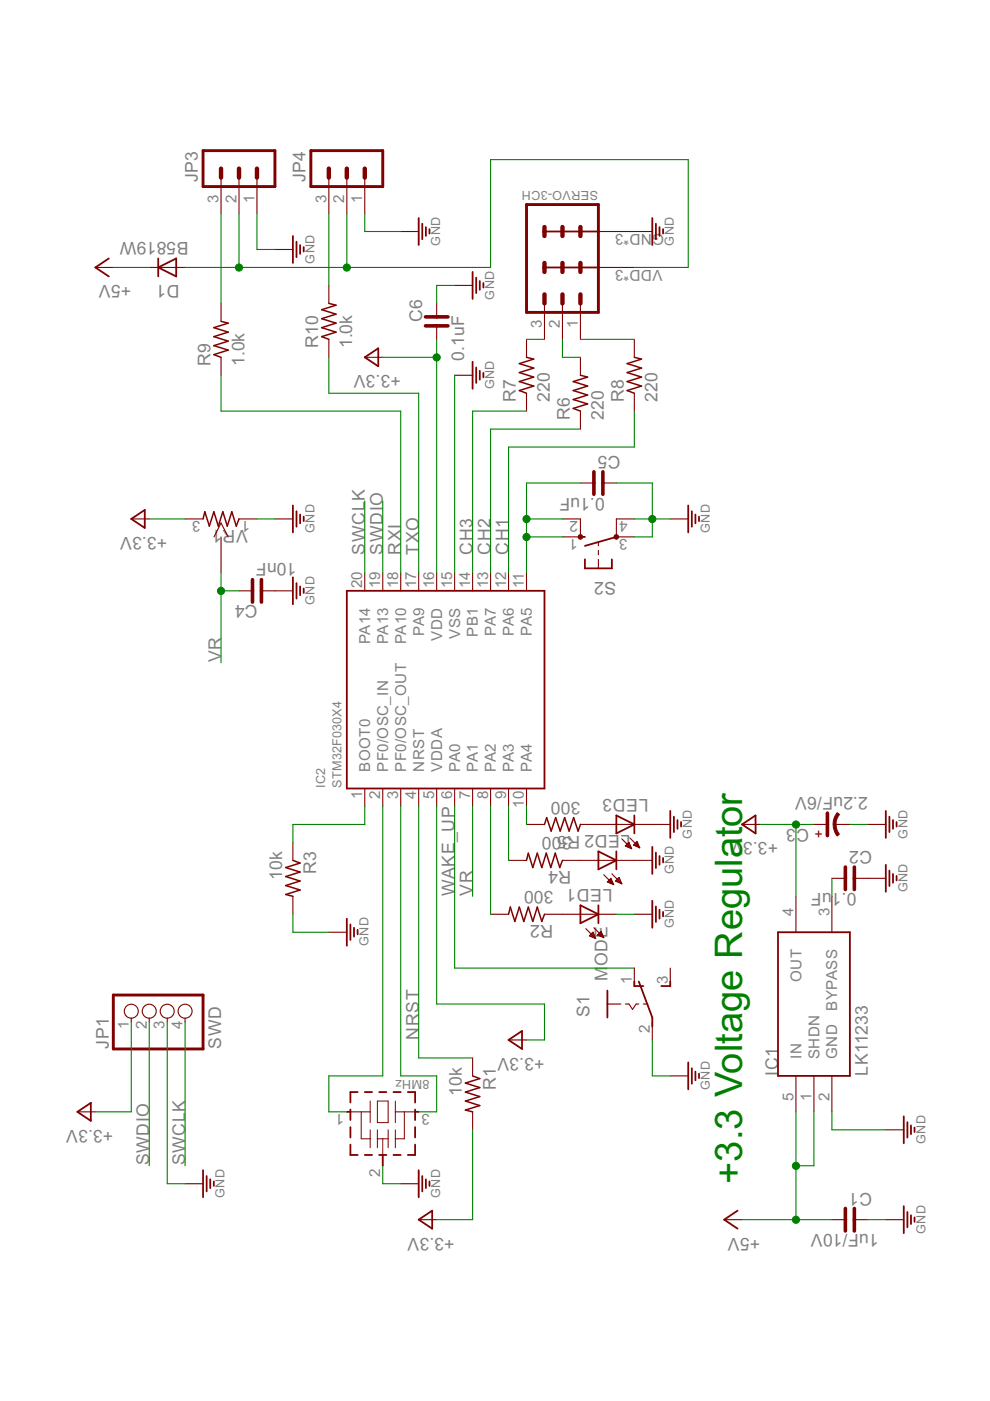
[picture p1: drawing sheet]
<svg xmlns="http://www.w3.org/2000/svg" width="210mm" height="297mm" viewBox="0 0 210 297" stroke-linecap="round" stroke-linejoin="round" font-family="sans-serif">
<g fill="none" stroke="#800000" stroke-width=".21">
<path d="M74.3 235.7h4.2M76.6 235.7v5.7h1.9M78.5 233.4v4.6M78.5 239.5v3.9M80 233.4h2.3v4.6h-2.3zM80 239.5v3.9M82.3 239.5v3.9M83.8 233.4v4.6M83.8 239.5v3.9M83.8 235.7h4.2M85.7 235.7v5.7h-1.9M80 241.4h2.3"/>
<path d="M81.2 241.4v3.5"/>
</g>
<g fill="none" stroke="#800000" stroke-width=".38">
<path d="M23.1 54.8l-2.9 1.9 2.9 1.9M33.5 56.7l3.9-1.9v3.8zM33.5 54.8v3.8M62.1 50v5.8M62.9 51.2v3.3M63.6 52v1.8M64.4 52.4v.9M88.8 46.2v5.7M89.5 47.4v3.3M90.3 48.2v1.8M91.1 48.6v.9M100.2 57.7v5.7"/>
<path d="M101 58.9v3.2M101.7 59.6v1.8M115.4 49.1h11.5M115.4 56.7h11.5M138.3 46.2v5.7M139.1 47.4v3.3M139.8 48.2v1.8M140.6 48.6v.9M77.3 75.8l2.9-1.9v3.8zM100.2 76.7v5.7M101 77.9v3.3M101.7 78.6v1.9"/>
<path d="M102.5 60v1M102.5 79.1v.9M27.8 110l2.9-1.9v3.8zM62.1 107.2v5.7M62.9 108.4v3.3M63.6 109.1v1.9M64.4 109.5v1M123.1 113.8h.9M124 118.6v1.9h5.7v-1.9M130.7 113.8l-6.7 1.9M145.9 107.2v5.7M146.7 108.4v3.3"/>
<path d="M147.4 109.1v1.9M148.2 109.5v1M62.1 122.4v5.7M62.9 123.6v3.3M63.6 124.3v1.9M64.4 124.8v.9M73.5 125.3h41.9v41.9h-41.9zM130.7 172.9l3.8 1.9-3.8 1.9zM134.5 172.9v3.8M138.3 179.6v5.7M142.1 171.9v5.8M142.9 173.1v3.3"/>
<path d="M143.6 173.9v1.8M144.4 174.3v.9M160.2 176.7l-2.9-1.9 2.9-1.9v3.8M187.8 171.9v5.8M188.6 173.1v3.3M189.3 173.9v1.8M190.1 174.3v.9M73.5 194.8v5.7M74.3 196v3.3M75.1 196.7v1.9M75.8 197.1v1M123.1 191.9l3.8 1.9-3.8 1.9z"/>
<path d="M126.9 180.5l3.8 1.9-3.8 1.9zM126.9 191.9v3.8M130.7 180.5v3.8M138.3 191v5.7M139.1 180.8v3.2M139.1 192.2v3.3M139.8 181.5v1.8M139.8 192.9v1.9M140.6 181.9v1M140.6 193.3v1M165 197.7h15.2v30.4h-15.2zM187.8 183.4v5.7"/>
<path d="M188.6 184.6v3.3M189.3 185.3v1.9M190.1 185.7v1M128.8 210v5.7M134.5 208.1v1h1.9M135.4 208.1l2.9 7.6v1.9M142.1 208.1v1h-1.9M16.4 235.7l2.9-1.9v3.8zM73.5 235.7h.8M74.3 235.2v2.3M74.3 239v2.2M75.8 231.5h-1.5v2.3"/>
<path d="M77.3 231.5h1.6M80.4 231.5h1.5M83.4 231.5h1.6M86.5 231.5h1.5v2.3M88 235.7h.8M88 235.2v2.3M88 239v2.2M107.8 220.5l2.9-1.9v3.8zM145.9 225.3v5.7M146.7 226.5v3.3M147.4 227.2v1.8M148.2 227.6v1"/>
<path d="M191.6 236.7v5.7M192.4 237.9v3.3M193.1 238.6v1.9M193.9 239.1v.9M43.1 248.1v5.7M43.8 249.3v3.3M44.6 250v1.9M45.3 250.5v.9M74.3 242.7v2.2h1.5M77.3 244.9h1.6M80.4 244.9h1.5M81.2 244.9v2.3"/>
<path d="M83.4 244.9h1.6M88 242.7v2.2h-1.5M88.8 258.6l2.8-1.9v3.8zM88.8 248.1v5.7M89.5 249.3v3.3M90.3 250v1.9M91.1 250.5v.9M156.4 256.7l-2.9 1.9 2.9 1.9M191.6 255.7v5.8M192.4 257v3.2M193.1 257.7v1.8M193.9 258.1v1"/>
</g>
<path d="M46.9 68.1l1.5 .4-3.1 1 3.1 .9-3.1 1 3.1 .9-3.1 1 3.1 .9-3.1 1 1.6 .6M69.7 64.3l1.5 .4-3 1 3 .9-3 1 3 .9-3 1 3 .9-3 1 1.5 .5M111.6 75.8l1.6 .3-3.1 1 3.1 .9-3.1 1 3.1 .9-3.1 1 3.1 1-3.1 .9 1.5 .6M123.1 79.6l1.5 .3-3.1 1 3.1 1-3.1 .9 3.1 1-3.1 .9 3.1 .9-3.1 1 1.6 .6M134.5 75.8l1.5 .3-3 1 3 .9-3 1 3 .9-3 1 3 1-3 .9 1.5 .6M43.1 110l.3-1.5 1 3 .9-3 1 3 .9-3 1 3 .9-3 1 3 .6-1.5M115.4 174.8l.5-1.4 1 2.8 .9-2.8 1 2.8 .9-2.8 1 2.8 .9-2.8 1 2.8 .5-1.4M62.1 182.4l1.5 .6-3 .9 3 1-3 .9 3 1-3 .9 3 1-3 1 1.5 .3M107.8 193.8l.4-1.5 1 3.1 .9-3.1 1 3.1 .9-3.1 1 3.1 .9-3.1 1 3.1 .5-1.6M111.6 182.4l.4-1.5 1 3 .9-3 1 3 .9-3 1 3 .9-3 1 3 .6-1.5M100.2 228.1l1.5 .6-3 .9 3 1-3 .9 3 1-3 .9 3 1-3 1 1.5 .3" fill="none" stroke="#800000" stroke-width=".32"/>
<g fill="none" stroke="#800000" stroke-width=".23">
<path d="M46.9 37.7v7.6M50.7 37.7v7.6M54.5 37.7v7.6M69.7 37.7v7.6M73.5 37.7v7.6M77.3 37.7v7.6M20.2 56.7h3.8M31.6 56.7h7.6M58.3 52.9h3.8M85 49.1h3.8M126.9 56.7h7.6M126.9 49.1h11.4"/>
<path d="M46.9 64.3v3.8M46.9 75.8v3.8M69.7 60.5v3.8M69.7 71.9v3.9M77.3 75.8h3.9M92.6 64.3v2.9M92.6 69.1v2.8M96.4 79.6h3.8M96.4 60.5h3.8M111.6 71.9v3.9M115.4 64.3v7.6M119.3 64.3v7.6"/>
<path d="M123.1 64.3v7.6M123.1 75.8v3.8M134.5 71.9v3.9M111.6 83.4v3.8M123.1 87.2v3.8M134.5 83.4v3.8M27.8 110h3.8M39.2 110h3.9M45.4 113.8l1.5-2.9 1.5 2.9M46.9 113.8v7.7M50.7 110h3.8M58.3 110h3.8"/>
<path d="M119.3 110h3.8v3.8h-3.8M123.1 102.4h2.8M126.9 114.8v.9M126.9 116.7v.9M126.9 118.6v1.9M127.8 102.4h2.9M134.5 110h-3.8v3.8h3.8M142.1 110h3.8M50.7 125.3h2.8M55.4 125.3h6.7M77.3 121.5v3.8M81.2 121.5v3.8"/>
<path d="M85 121.5v3.8M88.8 121.5v3.8M92.6 121.5v3.8M96.4 121.5v3.8M100.2 121.5v3.8M104 121.5v3.8M107.8 121.5v3.8M111.6 121.5v3.8M62.1 178.6v3.8M77.3 167.2v3.8M81.2 167.2v3.8M85 167.2v3.8"/>
<path d="M88.8 167.2v3.8M92.6 167.2v3.8M96.4 167.2v3.8M100.2 167.2v3.8M104 167.2v3.8M107.8 167.2v3.8M111.6 174.8h3.8M111.6 167.2v3.8M123.1 174.8h19M131.8 177.8l2.1 2.1M132.6 179.4l.7-.8 .6 1.3zM132.6 179.3v.1"/>
<path d="M132.8 179.1v.4M133 178.9v.6M133.2 178.8v.8M133.4 178.7v1M133.5 177.7l2.1 2M133.6 179.2v.6M133.8 179.6v.3M134.3 179.2l.8-.8 .5 1.3zM134.4 179.1v.1M134.6 178.9v.4M134.8 178.7v.7M135 178.5v1"/>
<path d="M135.2 178.7v.8M135.4 179.1v.5M135.6 179.6v.1M157.3 174.8h3.8M172.6 174.8h2.8M177 174.8h3.2M177 174.8h.1M184 174.8h3.8M62.1 190v3.8M69.7 197.7h3.8M104 193.8h3.8M107.8 182.4h3.8"/>
<path d="M115.4 193.8h15.3M119.3 182.4h19M124.2 196.9l2.1 2.1M125.1 198.2v.3M125.3 198v.6M125.5 197.8v.8M125.7 197.7v1M125.7 197.7l-.7 .7 1.3 .6M125.7 197.7l.6 1.3M125.9 196.7l2.1 2.1M125.9 198.1v.7M126.1 198.5v.4"/>
<path d="M126.7 198.2l1.3 .6M126.7 198.2l.7-.7 .6 1.3M126.7 198.2h.1M126.9 198v.3M127.1 197.8v.6M127.3 197.6v.9M127.5 197.6v1M127.7 198v.6M127.9 198.5v.2M128 185.5l2.1 2.1M128.8 187l.7-.8 .6 1.4zM128.9 186.9v.1"/>
<path d="M129.1 186.7v.4M129.3 186.5v.7M129.5 186.3v1M129.6 186.5v.8M129.7 185.3l2.1 2.1M129.9 187v.4M130 187.4v.1M130.6 186.6v.3M130.8 186.4v.5M131 186.2v.8M131.2 186.1v1M131.3 186l-.8 .8 1.3 .6"/>
<path d="M131.3 186l.5 1.4M131.4 186.4v.8M131.6 186.9v.4M131.8 187.4h.1M134.5 193.8h3.8M168.8 190v7.7M176.4 190v7.7M176.4 186.2h2.8M181.1 186.2h6.7M27.8 215.9v.8M31.6 215.9v.8M35.5 215.9v.8"/>
<path d="M39.2 215.9v.8M128.8 212.9h2.8M132.6 212.9h.7l.8 1.1 .8-1.1h.5M134.5 205.3v3.8M136.4 212.9h1M138.3 216.7v3.8M142.1 205.3v3.8M16.4 235.7h3.8M100.2 224.3v3.8M100.2 235.7v3.8M107.8 220.5h3.8M142.1 228.1h3.8"/>
<path d="M168.8 228.1v7.6M172.6 228.1v7.6M176.4 228.1v7.6M187.8 239.5h3.8M39.2 251h3.9M85 251h3.8M88.8 258.6h3.8M153.5 258.6h3.8M176.4 258.6h2.8M181.1 258.6h2.9M187.8 258.6h3.8"/>
<circle cx="27.8" cy="214.4" r="1.48"/>
<circle cx="31.6" cy="214.4" r="1.48"/>
<circle cx="35.5" cy="214.4" r="1.48"/>
<circle cx="39.2" cy="214.4" r="1.48"/>
</g>
<path d="M90.2 69.1h4.8M90.2 67.2h4.8M125.9 100v4.8M127.8 100v4.8M53.5 122.9v4.8M55.4 122.9v4.8M175.4 172.4v4.8M179.2 183.8v4.8M181.1 183.8v4.8M179.2 256.2v4.8M181.1 256.2v4.8" fill="none" stroke="#800000" stroke-width=".76"/>
<g fill="#800000" stroke="#800000" stroke-width=".21">
<path d="M177.5 172.3l.5 .4-.6 1.2-.2 .9h-.6l.2-1.3z" fill-rule="evenodd"/>
<path d="M176.7 174.8h.6l.1 .9 .6 1.2-.5 .3-.6-1.1z" fill-rule="evenodd"/>
<circle cx="130.7" cy="113.8" r=".5"/>
<circle cx="123.1" cy="113.8" r=".5"/>
</g>
<path d="M43.1 31.9h15.2v7.7h-15.2zM65.9 31.9h15.3v7.7h-15.3zM111.6 43.4h15.3v22.8h-15.3zM24 211h19.1v11.4h-19.1z" fill="none" stroke="#800000" stroke-width=".61"/>
<g fill="none" stroke="#800000" stroke-width=".93">
<path d="M46.9 35.8v1.9M50.7 35.8v1.9M54.5 35.8v1.9M69.7 35.8v1.9M73.5 35.8v1.9M77.3 35.8v1.9M115.4 48.1v1.9M115.4 55.8v1.9M119.3 48.1v1.9M119.3 55.8v1.9M123.1 48.1v1.9M123.1 55.8v1.9"/>
<path d="M115.4 62.4v1.9M119.3 62.4v1.9M123.1 62.4v1.9"/>
</g>
<g fill="none" stroke="#008000" stroke-width=".23">
<path d="M24 56.7h7.6M39.2 56.7h64.8v-22.9h41.9v22.9h-11.4M46.9 45.3v19M50.7 45.3v11.4M54.5 45.3v7.6h3.8M69.7 45.3v15.2M73.5 45.3v11.4M77.3 45.3v3.8h7.7M46.9 79.6v7.6h38.1v34.3M69.7 75.8v7.6h19.1v38.1M81.2 75.8h11.4M92.6 71.9v49.6"/>
<path d="M96.4 60.5h-3.8v3.8M96.4 79.6v41.9M111.6 71.9h3.8M119.3 71.9v3.9h3.8M123.1 71.9h11.4M111.6 87.2h-11.4v34.3M123.1 91h-19.1v30.5M134.5 87.2v7.6h-26.7v26.7M31.6 110h7.6M54.5 110h3.8M77.3 106.2v15.3M81.2 106.2v15.3"/>
<path d="M111.6 110h7.7M111.6 113.8h7.7M123.1 102.4h-11.5v19.1M130.7 102.4h7.6v11.4h-3.8M134.5 110h7.6M46.9 121.5v19M46.9 125.3h3.8M77.3 171v3.8h-15.2v3.8M81.2 171v57.1h-11.5v7.6h3.8M85 171v57.1h7.6v7.6h-3.8M88.8 171v53.3h11.4M92.6 171v41.9h22.8v7.6h-3.8"/>
<path d="M96.4 171v34.3h38.1M100.2 171v19M104 171v22.8M107.8 171v11.4M111.6 171v3.8M161.1 174.8h11.5M168.8 174.8v15.2M180.2 174.8h3.8M62.1 193.8v3.9h7.6M130.7 193.8h3.8M176.4 186.2v3.8M27.8 216.7v19h-7.6"/>
<path d="M31.6 216.7v30.5M35.5 216.7v34.3h3.7M39.2 216.7v30.5M100.2 239.5v19.1h-7.6M138.3 220.5v7.6h3.8M168.8 235.7v22.9M172.6 235.7v11.5h-3.8M176.4 235.7v3.8h11.4M81.2 247.2v3.8h3.8M157.3 258.6h19.1M184 258.6h3.8"/>
</g>
<g fill="#008000" stroke="#008000" stroke-width=".21">
<circle cx="168.8" cy="174.8" r=".76"/>
<circle cx="92.6" cy="75.8" r=".76"/>
<circle cx="168.8" cy="258.6" r=".76"/>
<circle cx="168.8" cy="247.2" r=".76"/>
<circle cx="46.9" cy="125.3" r=".76"/>
<circle cx="111.6" cy="113.9" r=".76"/>
<circle cx="111.6" cy="110" r=".76"/>
<circle cx="50.7" cy="56.7" r=".76"/>
<circle cx="73.5" cy="56.7" r=".76"/>
<circle cx="138.3" cy="110" r=".76"/>
</g>
<text font-size="9" fill="#008000" x="157.3" y="251" transform="rotate(-90 157.3 251)">+3.3 Voltage Regulator</text>
<g font-size="4.2" fill="#808080">
<text x="41.9" y="38.6" transform="rotate(-90 41.9 38.6)">JP3</text>
<text x="64.8" y="38.6" transform="rotate(-90 64.8 38.6)">JP4</text>
<text x="39.9" y="51.3" transform="rotate(-180 39.9 51.3)">B5819W</text>
<text x="27.8" y="60.5" transform="rotate(-180 27.8 60.5)">+5V</text>
<text x="38" y="60.5" transform="rotate(-180 38 60.5)">D1</text>
<text x="89.5" y="68.3" transform="rotate(-90 89.5 68.3)">C6</text>
<text x="44.6" y="77.6" transform="rotate(-90 44.6 77.6)">R9</text>
<text x="51.8" y="77.7" transform="rotate(-90 51.8 77.7)">1.0k</text>
<text x="67.5" y="73.8" transform="rotate(-90 67.5 73.8)">R10</text>
<text x="74.7" y="73.8" transform="rotate(-90 74.7 73.8)">1.0k</text>
<text x="98.4" y="76.5" transform="rotate(-90 98.4 76.5)">0.1uF</text>
<text x="85" y="79.6" transform="rotate(-180 85 79.6)">+3.3V</text>
<text x="109.4" y="85.2" transform="rotate(-90 109.4 85.2)">R7</text>
<text x="116.6" y="85.3" transform="rotate(-90 116.6 85.3)">220</text>
<text x="120.8" y="89" transform="rotate(-90 120.8 89)">R6</text>
<text x="128" y="89.1" transform="rotate(-90 128 89.1)">220</text>
<text x="132.2" y="85.2" transform="rotate(-90 132.2 85.2)">R8</text>
<text x="139.4" y="85.3" transform="rotate(-90 139.4 85.3)">220</text>
<text x="131.6" y="96.7" transform="rotate(-180 131.6 96.7)">C5</text>
<text x="128.2" y="105.6" transform="rotate(-180 128.2 105.6)">0.1uF</text>
<text x="35.4" y="113.8" transform="rotate(-180 35.4 113.8)">+3.3V</text>
<text x="52.5" y="112.3" transform="rotate(-180 52.5 112.3)">VR1</text>
<text x="62.9" y="119.5" transform="rotate(-180 62.9 119.5)">10nF</text>
<text x="77.3" y="117.6" transform="rotate(-90 77.3 117.6)">SWCLK</text>
<text x="81.2" y="117.6" transform="rotate(-90 81.2 117.6)">SWDIO</text>
<text x="85" y="117.6" transform="rotate(-90 85 117.6)">RXI</text>
<text x="88.8" y="117.6" transform="rotate(-90 88.8 117.6)">TXO</text>
<text x="100.2" y="117.6" transform="rotate(-90 100.2 117.6)">CH3</text>
<text x="104" y="117.6" transform="rotate(-90 104 117.6)">CH2</text>
<text x="107.8" y="117.6" transform="rotate(-90 107.8 117.6)">CH1</text>
<text x="130.6" y="123.4" transform="rotate(-180 130.6 123.4)">S2</text>
<text x="54.6" y="128.3" transform="rotate(-180 54.6 128.3)">C4</text>
<text x="46.9" y="140.4" transform="rotate(-90 46.9 140.4)">VR</text>
<text x="123.1" y="170" transform="rotate(-180 123.1 170)">300</text>
<text x="137.5" y="169.5" transform="rotate(-180 137.5 169.5)">LED3</text>
<text x="184" y="169.1" transform="rotate(-180 184 169.1)">2.2uF/6V</text>
<text x="133.7" y="177.1" transform="rotate(-180 133.7 177.1)">LED2 R3500</text>
<text x="165" y="178.6" transform="rotate(-180 165 178.6)">+3.3V</text>
<text x="171.6" y="175.7" transform="rotate(-180 171.6 175.7)">C3</text>
<text x="67" y="185.4" transform="rotate(-90 67 185.4)">R3</text>
<text x="121.1" y="184.7" transform="rotate(-180 121.1 184.7)">R4</text>
<text x="184.9" y="180.5" transform="rotate(-180 184.9 180.5)">C2</text>
<text x="59.8" y="186.6" transform="rotate(-90 59.8 186.6)">10k</text>
<text x="96.4" y="190" transform="rotate(-90 96.4 190)">WAKE_UP</text>
<text x="100.2" y="190" transform="rotate(-90 100.2 190)">VR</text>
<text x="117.3" y="188.9" transform="rotate(-180 117.3 188.9)">300</text>
<text x="129.8" y="188.5" transform="rotate(-180 129.8 188.5)">LED1</text>
<text x="176.3" y="189.4" transform="rotate(-180 176.3 189.4)">uF</text>
<text x="181.6" y="189.4" transform="rotate(-180 181.6 189.4)">0.1</text>
<text x="117.3" y="196.1" transform="rotate(-180 117.3 196.1)">R2</text>
<text x="128.8" y="208.1" transform="rotate(-90 128.8 208.1)">M</text>
<text x="128.8" y="204.8" transform="rotate(-90 128.8 204.8)">ODE</text>
<text x="125" y="215.7" transform="rotate(-90 125 215.7)">S1</text>
<text x="88.8" y="220.4" transform="rotate(-90 88.8 220.4)">NRST</text>
<text x="23.1" y="222.3" transform="rotate(-90 23.1 222.3)">JP1</text>
<text x="46.9" y="222.3" transform="rotate(-90 46.9 222.3)">SWD</text>
<text x="115.4" y="224.3" transform="rotate(-180 115.4 224.3)">+3.3V</text>
<text x="165" y="226.9" transform="rotate(-90 165 226.9)">C1</text>
<text x="97.9" y="232.3" transform="rotate(-90 97.9 232.3)">10k</text>
<text x="105.1" y="231.1" transform="rotate(-90 105.1 231.1)">R1</text>
<text x="165" y="228.1" transform="rotate(-90 165 228.1)">I</text>
<text x="184" y="228.1" transform="rotate(-90 184 228.1)">LK11233</text>
<text x="24" y="239.5" transform="rotate(-180 24 239.5)">+3.3V</text>
<text x="31.6" y="247.1" transform="rotate(-90 31.6 247.1)">SWDIO</text>
<text x="39.3" y="247.1" transform="rotate(-90 39.3 247.1)">SWCLK</text>
<text x="184.9" y="252.9" transform="rotate(-180 184.9 252.9)">C1</text>
<text x="96.4" y="262.4" transform="rotate(-180 96.4 262.4)">+3.3V</text>
<text x="161.2" y="262.4" transform="rotate(-180 161.2 262.4)">+5V</text>
<text x="186.3" y="261.7" transform="rotate(-180 186.3 261.7)">1uF/10V</text>
</g>
<g font-size="3.6" fill="#808080">
<text x="46.3" y="43" transform="rotate(-90 46.3 43)">3</text>
<text x="50.1" y="43" transform="rotate(-90 50.1 43)">2</text>
<text x="54" y="43" transform="rotate(-90 54 43)">1</text>
<text x="69.2" y="43" transform="rotate(-90 69.2 43)">3</text>
<text x="73" y="43" transform="rotate(-90 73 43)">2</text>
<text x="76.8" y="43" transform="rotate(-90 76.8 43)">1</text>
<text x="138.2" y="49.6" transform="rotate(-180 138.2 49.6)">ND*3</text>
<text x="140.8" y="49.6" transform="rotate(-180 140.8 49.6)">G</text>
<text x="140.5" y="57.2" transform="rotate(-180 140.5 57.2)">VDD*3</text>
<text x="114.9" y="69.6" transform="rotate(-90 114.9 69.6)">3</text>
<text x="118.7" y="69.6" transform="rotate(-90 118.7 69.6)">2</text>
<text x="122.5" y="69.6" transform="rotate(-90 122.5 69.6)">1</text>
<text x="42.5" y="110.6" transform="rotate(-180 42.5 110.6)">3</text>
<text x="53" y="110.6" transform="rotate(-180 53 110.6)">1</text>
<text x="122.5" y="110.6" transform="rotate(-180 122.5 110.6)">2</text>
<text x="133" y="110.6" transform="rotate(-180 133 110.6)">4</text>
<text x="122.5" y="114.4" transform="rotate(-180 122.5 114.4)">1</text>
<text x="133" y="114.4" transform="rotate(-180 133 114.4)">3</text>
<text x="76.8" y="124.7" transform="rotate(-90 76.8 124.7)">20</text>
<text x="80.6" y="124.7" transform="rotate(-90 80.6 124.7)">19</text>
<text x="84.4" y="124.7" transform="rotate(-90 84.4 124.7)">18</text>
<text x="88.2" y="124.7" transform="rotate(-90 88.2 124.7)">17</text>
<text x="92.1" y="124.7" transform="rotate(-90 92.1 124.7)">16</text>
<text x="95.9" y="124.7" transform="rotate(-90 95.9 124.7)">15</text>
<text x="99.7" y="124.7" transform="rotate(-90 99.7 124.7)">14</text>
<text x="103.5" y="124.7" transform="rotate(-90 103.5 124.7)">13</text>
<text x="107.3" y="124.7" transform="rotate(-90 107.3 124.7)">12</text>
<text x="111.1" y="124.7" transform="rotate(-90 111.1 124.7)">11</text>
<text x="78.5" y="136.6" transform="rotate(-90 78.5 136.6)">PA14</text>
<text x="82.3" y="136.6" transform="rotate(-90 82.3 136.6)">PA13</text>
<text x="86.1" y="136.6" transform="rotate(-90 86.1 136.6)">PA10</text>
<text x="89.9" y="134.8" transform="rotate(-90 89.9 134.8)">PA9</text>
<text x="93.7" y="135.8" transform="rotate(-90 93.7 135.8)">VDD</text>
<text x="97.5" y="135.4" transform="rotate(-90 97.5 135.4)">VSS</text>
<text x="101.3" y="135" transform="rotate(-90 101.3 135)">PB1</text>
<text x="105.2" y="134.8" transform="rotate(-90 105.2 134.8)">PA7</text>
<text x="109" y="134.8" transform="rotate(-90 109 134.8)">PA6</text>
<text x="112.8" y="134.8" transform="rotate(-90 112.8 134.8)">PA5</text>
<text x="78.5" y="163.6" transform="rotate(-90 78.5 163.6)">BOOT0</text>
<text x="82.3" y="163.6" transform="rotate(-90 82.3 163.6)">PF0/OSC_IN</text>
<text x="86.1" y="163.6" transform="rotate(-90 86.1 163.6)">PF0/OSC_OUT</text>
<text x="89.9" y="163.6" transform="rotate(-90 89.9 163.6)">NRST</text>
<text x="93.7" y="163.6" transform="rotate(-90 93.7 163.6)">VDDA</text>
<text x="97.5" y="163.6" transform="rotate(-90 97.5 163.6)">PA0</text>
<text x="101.3" y="163.6" transform="rotate(-90 101.3 163.6)">PA1</text>
<text x="105.2" y="163.6" transform="rotate(-90 105.2 163.6)">PA2</text>
<text x="109" y="163.6" transform="rotate(-90 109 163.6)">PA3</text>
<text x="112.8" y="163.6" transform="rotate(-90 112.8 163.6)">PA4</text>
<text x="76.8" y="169.5" transform="rotate(-90 76.8 169.5)">1</text>
<text x="80.6" y="169.5" transform="rotate(-90 80.6 169.5)">2</text>
<text x="84.4" y="169.5" transform="rotate(-90 84.4 169.5)">3</text>
<text x="88.2" y="169.5" transform="rotate(-90 88.2 169.5)">4</text>
<text x="92.1" y="169.5" transform="rotate(-90 92.1 169.5)">5</text>
<text x="95.9" y="169.5" transform="rotate(-90 95.9 169.5)">6</text>
<text x="99.7" y="169.5" transform="rotate(-90 99.7 169.5)">7</text>
<text x="103.5" y="169.5" transform="rotate(-90 103.5 169.5)">8</text>
<text x="107.3" y="169.5" transform="rotate(-90 107.3 169.5)">9</text>
<text x="111.1" y="171.3" transform="rotate(-90 111.1 171.3)">10</text>
<text x="168.2" y="194.1" transform="rotate(-90 168.2 194.1)">4</text>
<text x="175.9" y="194.1" transform="rotate(-90 175.9 194.1)">3</text>
<text x="134" y="208.5" transform="rotate(-90 134 208.5)">1</text>
<text x="141.6" y="208.5" transform="rotate(-90 141.6 208.5)">3</text>
<text x="169.9" y="208.2" transform="rotate(-90 169.9 208.2)">OUT</text>
<text x="177.5" y="214.3" transform="rotate(-90 177.5 214.3)">BYPASS</text>
<text x="27.3" y="218.2" transform="rotate(-90 27.3 218.2)">1</text>
<text x="31.1" y="218.2" transform="rotate(-90 31.1 218.2)">2</text>
<text x="34.9" y="218.2" transform="rotate(-90 34.9 218.2)">3</text>
<text x="38.7" y="218.2" transform="rotate(-90 38.7 218.2)">4</text>
<text x="137.8" y="219" transform="rotate(-90 137.8 219)">2</text>
<text x="169.9" y="224.6" transform="rotate(-90 169.9 224.6)">IN</text>
<text x="173.7" y="224.6" transform="rotate(-90 173.7 224.6)">SHDN</text>
<text x="177.5" y="224.6" transform="rotate(-90 177.5 224.6)">GND</text>
<text x="168.2" y="233.4" transform="rotate(-90 168.2 233.4)">5</text>
<text x="172" y="233.4" transform="rotate(-90 172 233.4)">1</text>
<text x="175.9" y="233.4" transform="rotate(-90 175.9 233.4)">2</text>
<text x="73" y="236.3" transform="rotate(-180 73 236.3)">1</text>
<text x="91.1" y="236.3" transform="rotate(-180 91.1 236.3)">3</text>
<text x="80.6" y="249.5" transform="rotate(-90 80.6 249.5)">2</text>
</g>
<text font-size="3.3" fill="#800000" x="174.5" y="175.7" transform="rotate(-180 174.5 175.7)">+</text>
<g font-size="3" fill="#808080">
<text x="126.8" y="40.5" transform="rotate(-180 126.8 40.5)">SERVO-3CH</text>
<text x="93.3" y="52.1" transform="rotate(-90 93.3 52.1)">GND</text>
<text x="142.9" y="52.1" transform="rotate(-90 142.9 52.1)">GND</text>
<text x="66.7" y="55.9" transform="rotate(-90 66.7 55.9)">GND</text>
<text x="104.8" y="63.5" transform="rotate(-90 104.8 63.5)">GND</text>
<text x="104.8" y="82.6" transform="rotate(-90 104.8 82.6)">GND</text>
<text x="66.7" y="113" transform="rotate(-90 66.7 113)">GND</text>
<text x="150.5" y="113" transform="rotate(-90 150.5 113)">GND</text>
<text x="66.7" y="128.3" transform="rotate(-90 66.7 128.3)">GND</text>
<text x="69" y="167.1" transform="rotate(-90 69 167.1)">IC2</text>
<text x="72.4" y="167.1" transform="rotate(-90 72.4 167.1)">STM32F030X4</text>
<text x="146.7" y="177.8" transform="rotate(-90 146.7 177.8)">GND</text>
<text x="192.4" y="177.8" transform="rotate(-90 192.4 177.8)">GND</text>
<text x="142.9" y="185.4" transform="rotate(-90 142.9 185.4)">GND</text>
<text x="192.4" y="189.2" transform="rotate(-90 192.4 189.2)">GND</text>
<text x="142.9" y="196.8" transform="rotate(-90 142.9 196.8)">GND</text>
<text x="78.1" y="200.6" transform="rotate(-90 78.1 200.6)">GND</text>
<text x="91" y="228.9" transform="rotate(-180 91 228.9)">8MHz</text>
<text x="150.5" y="231.1" transform="rotate(-90 150.5 231.1)">GND</text>
<text x="196.2" y="242.5" transform="rotate(-90 196.2 242.5)">GND</text>
<text x="47.6" y="254" transform="rotate(-90 47.6 254)">GND</text>
<text x="93.3" y="254" transform="rotate(-90 93.3 254)">GND</text>
<text x="196.2" y="261.6" transform="rotate(-90 196.2 261.6)">GND</text>
</g>
</svg>
